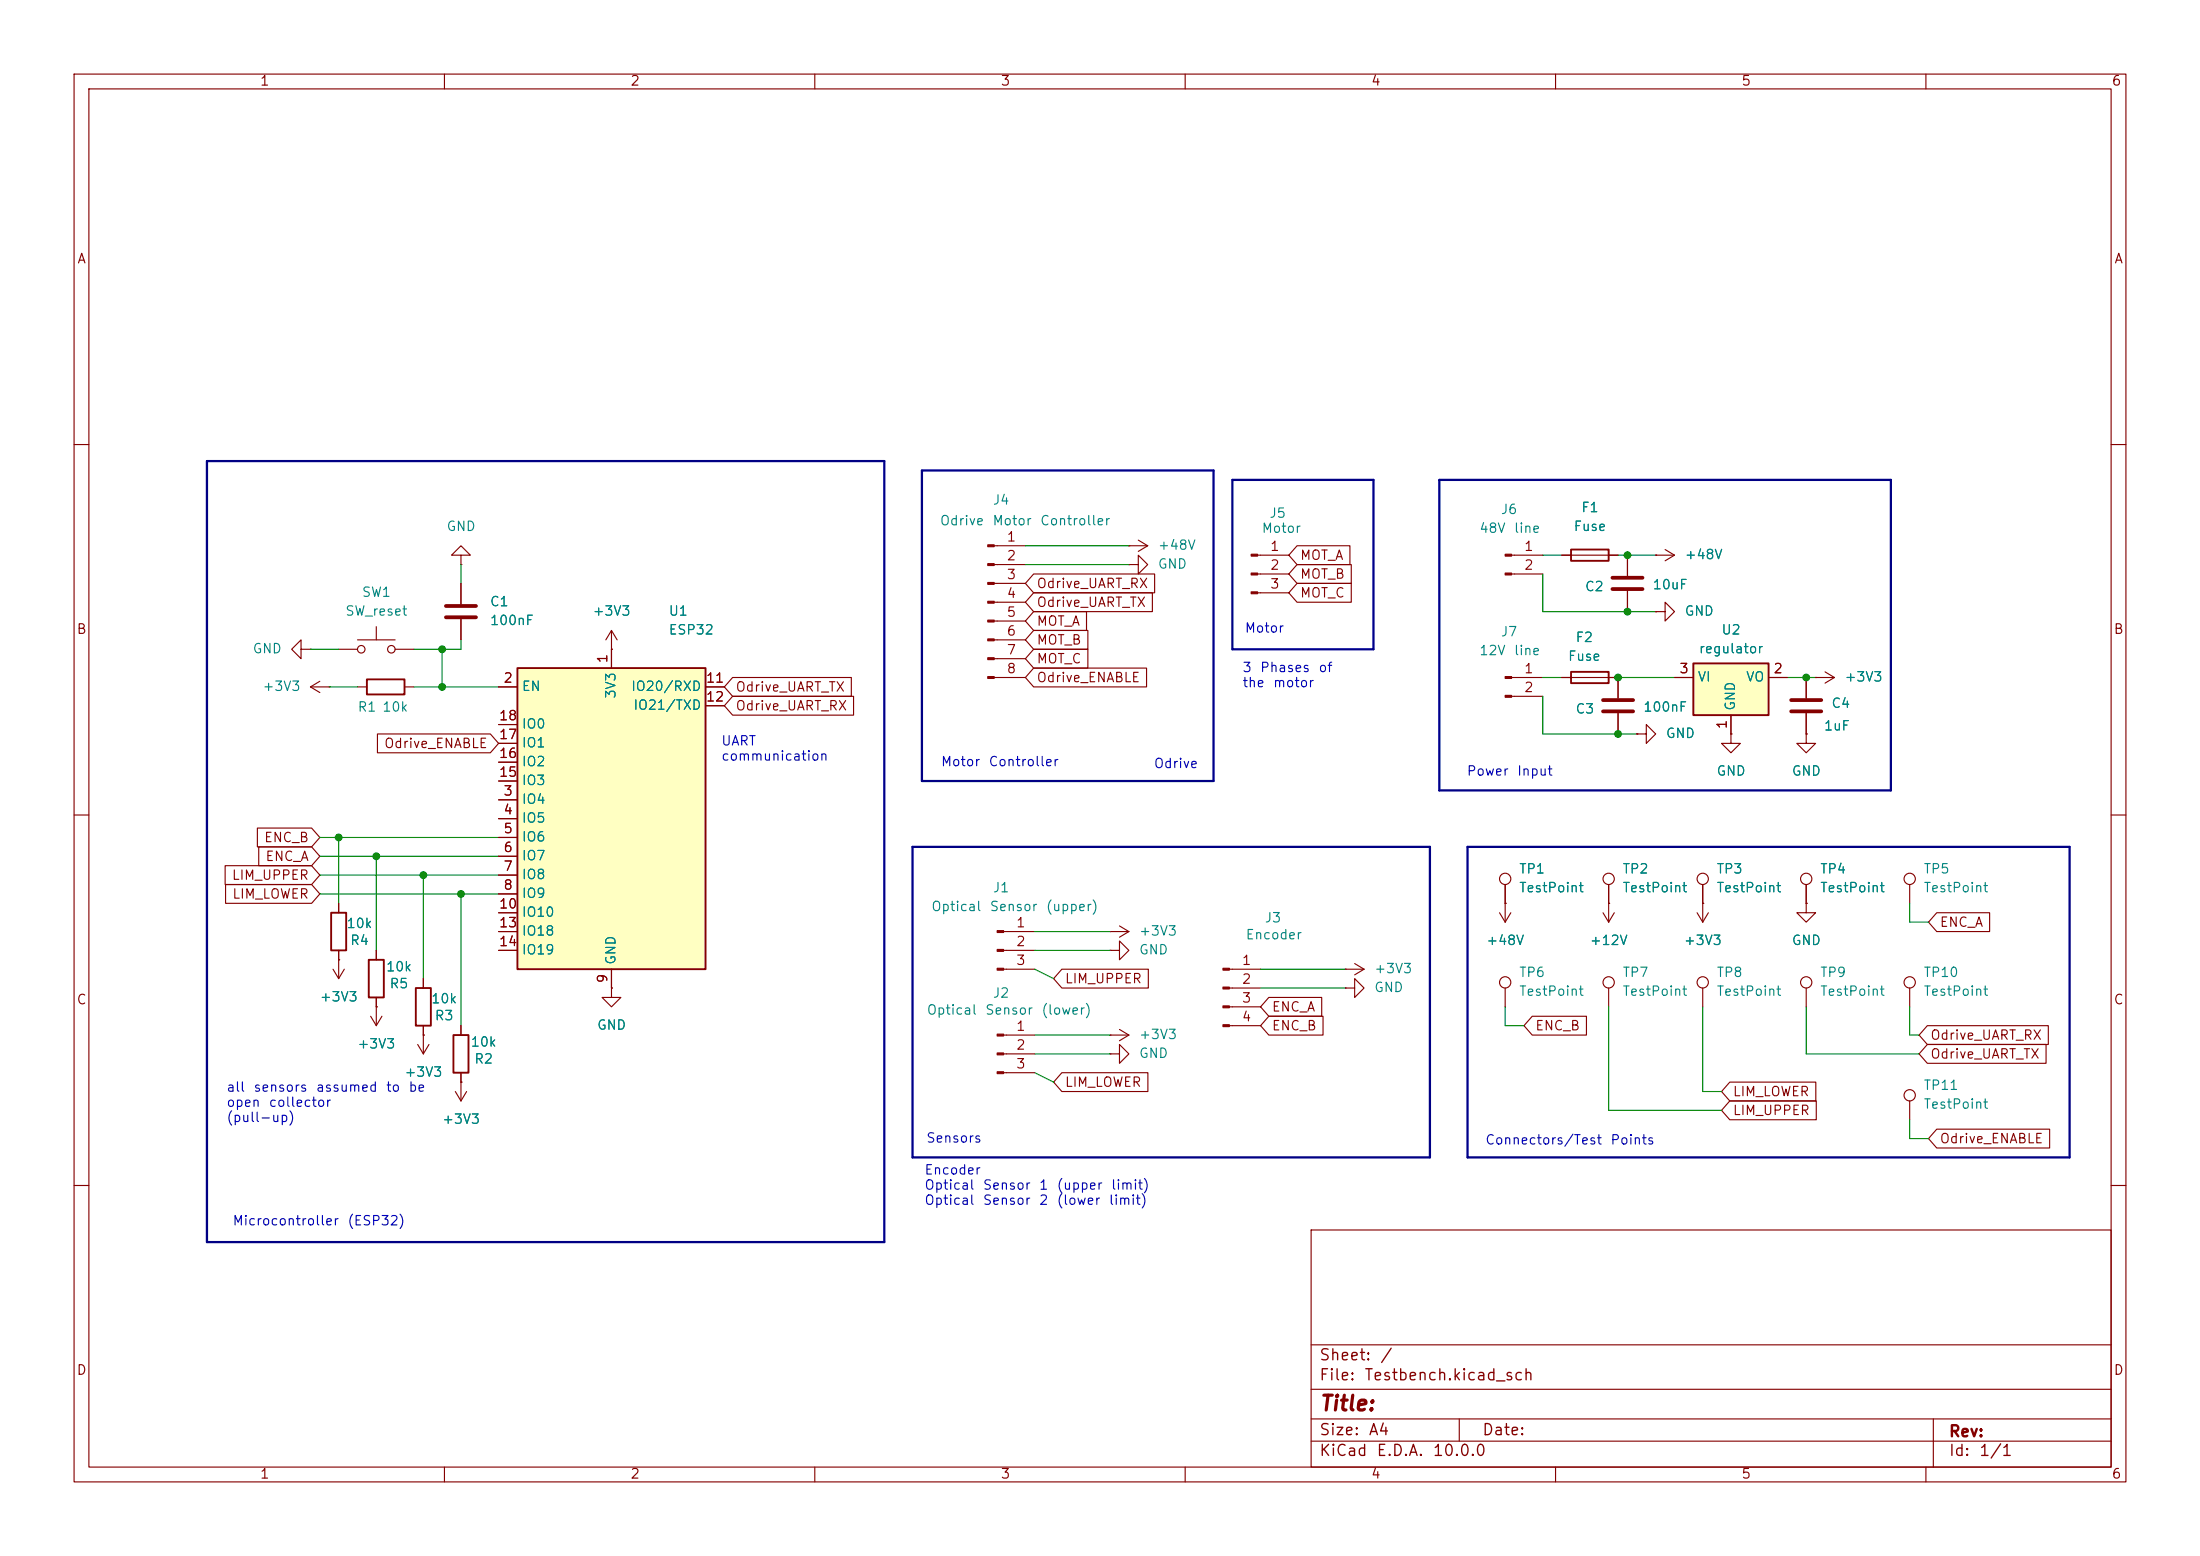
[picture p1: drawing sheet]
<svg xmlns="http://www.w3.org/2000/svg" width="297mm" height="210mm" viewBox="0 0 297 210" stroke-linecap="round" stroke-linejoin="round" font-family="sans-serif">
<g fill="none" stroke="#840000" stroke-width=".15">
<path d="M10 10h277v190h-277zM12 12h273v186h-273zM60 10v2M110 10v2M160 10v2M210 10v2M260 10v2M10 60h2M62.2 74.9h1.3l-1.3-1.2-1.2 1.2h1.2v1.3M62.2 76.2h.1M62.2 78.7v2.8M152.4 76.2h1.3v-1.3l1.2 1.3-1.2 1.3v-1.3"/>
<path d="M152.4 76.2h.1M285 60h2M62.2 83.6v2.8M10 110h2M285 110h2M62.2 138.4v1.3M229.1 123.2l.8 1.3M229.9 121.9h.1M229.9 121.9v2.6M230.6 123.2l-.7 1.3M62.2 144.8v1.3M10 160h2"/>
<path d="M177 166h108v32h-108zM285 160h2M60 198v2M110 198v2M160 198v2M177 194.5h108M177 191.5h108M177 187.5h108M177 181.5h108M197 191.5v3M210 198v2M260 198v2"/>
<path d="M261 191.5v6.5"/>
</g>
<path d="M61.2 139.7h2v5.1h-2z" fill="none" stroke="#840000" stroke-width=".25"/>
<path d="M60.2 81.8h4.1M60.2 83.3h4.1" fill="none" stroke="#840000" stroke-width=".51"/>
<path d="M69.8 90.2h25.4v40.6h-25.4z" fill="#ffffc2"/>
<path d="M212.1 74.2h5.1v1.5h-5.1zM49.5 91.7h5.1v2h-5.1zM69.8 90.2h25.4v40.6h-25.4zM212.1 90.7h5.1v1.5h-5.1zM44.7 123.2h2v5.1h-2zM49.8 129.5h2v5.1h-2zM56.1 133.4h2.1v5h-2.1z" fill="none" stroke="#840000" stroke-width=".25"/>
<g fill="none" stroke="#840000" stroke-width=".15">
<path d="M134.2 73.7h4.2M134.2 76.2h4.2M134.2 78.7h4.2M152.4 73.7h.1M152.4 73.7h2.5M153.7 72.9l1.2 .8M154.9 73.7l-1.2 .7M169.8 74.9h4.2M169.8 77.5h4.2M204.1 74.9h4.2M204.1 77.5h4.2M210.8 74.9h7.6"/>
<path d="M219.7 74.9v2.8M219.7 79.8v2.8M223.5 74.9h.1M223.5 74.9h2.6M224.8 74.2l1.3 .7M226.1 74.9l-1.3 .8M40.6 87.6v-1.2l-1.2 1.2 1.2 1.3v-1.3h1.3M41.9 87.6h.1M41.9 92.7h2.5M41.9 92.7l1.3 .8M43.2 91.9l-1.3 .8M44.4 92.7h.1"/>
<path d="M45.7 87.6h2.6M48.3 92.7h1.2M48.3 86.4h5M50.8 84.6v1.8M53.3 87.6h2.6M54.6 92.7h1.3M67.3 92.7h2.5M67.3 97.8h2.5M82.5 87.6h.1M82.5 85.1v5.1M82.5 85.1l-.7 1.3M82.5 85.1l.8 1.3"/>
<path d="M95.2 92.7h2.6M95.2 95.3h2.6M134.2 81.3h4.2M134.2 83.8h4.2M134.2 86.4h4.2M134.2 88.9h4.2M134.2 91.4h4.2M169.8 80h4.2M204.1 91.4h4.2M204.1 94h4.2M210.8 91.4h7.6v2.8M218.4 96.3v2.8"/>
<path d="M223.5 82.6h1.3v-1.3l1.3 1.3-1.3 1.2v-1.2M223.5 82.6h.1M233.7 99.1v1.2h1.2l-1.2 1.3-1.3-1.3h1.3M233.7 99.1h.1M243.8 99.1v1.2h1.3l-1.3 1.3-1.2-1.3h1.2M243.8 99.1h.1M243.8 91.4v2.8M243.8 96.3v2.8M245.1 91.4h.1M245.1 91.4h2.5M246.4 90.7l1.2 .7M247.6 91.4l-1.2 .8"/>
<path d="M67.3 108h2.5M67.3 110.5h2.5M67.3 113h2.5M67.3 115.6h2.5M67.3 118.1h2.5M67.3 105.4h2.5M67.3 102.9h2.5M67.3 100.3h2.5M203.2 119.4v5.1M217.2 119.4v5.1M229.9 119.4v2.5M243.8 119.4v2.5"/>
<path d="M257.8 119.4v2.5M45 130.8l.7 1.3M45.7 129.5h.1M45.7 121.9v1.3M45.7 128.3v3.8M46.5 130.8l-.8 1.3M50 137.2l.8 1.2M50.8 135.9h.1M50.8 128.3v1.2M50.8 134.6v3.8M51.6 137.2l-.8 1.2M57.1 139.7h.1"/>
<path d="M57.1 132.1v1.3M57.1 138.4v3.8M67.3 120.7h2.5M67.3 123.2h2.5M67.3 125.7h2.5M67.3 128.3h2.5M82.5 133.4v1.2h1.3l-1.3 1.3-1.2-1.3h1.2M82.5 133.4h.1M82.5 130.8v2.6M135.5 125.7h4.2M135.5 128.3h4.2M135.5 139.7h4.2"/>
<path d="M135.5 130.8h4.2M149.9 139.7h.1M149.9 125.7h.1M149.9 128.3h1.2v-1.3l1.3 1.3-1.3 1.2v-1.2M149.9 128.3h.1M149.9 125.7h2.5M149.9 139.7h2.5M151.1 138.9l1.3 .8M151.1 125l1.3 .7M152.4 139.7l-1.3 .8M152.4 125.7l-1.3 .8M166 130.8h4.2"/>
<path d="M166 133.4h4.2M166 135.9h4.2M166 138.4h4.2M181.6 133.4h1.3v-1.3l1.2 1.3-1.2 1.2v-1.2M181.6 133.4h.1M181.6 130.8h.1M181.6 130.8h2.5M182.9 130l1.2 .8M184.1 130.8l-1.2 .8M202.4 123.2l.8 1.3M203.2 121.9h.1M203.2 133.4v2.5"/>
<path d="M204 123.2l-.8 1.3M216.4 123.2l.8 1.3M217.2 121.9h.1M217.2 133.4v2.5M217.9 123.2l-.7 1.3M229.9 133.4v2.5M243.8 121.9v1.3h1.3l-1.3 1.3-1.2-1.3h1.2M243.8 121.9h.1M243.8 133.4v2.5M257.8 133.4v2.5M56.4 141l.7 1.2M57.9 141l-.8 1.2"/>
<path d="M61.5 147.3l.7 1.3M62.2 146.1h.1M62.2 146.1v2.5M63 147.3l-.8 1.3M135.5 142.2h4.2M135.5 144.8h4.2M149.9 142.2h1.2v-1.2l1.3 1.2-1.3 1.3v-1.3M149.9 142.2h.1M257.8 148.6v2.5"/>
<circle cx="48.8" cy="87.6" r=".51"/>
<circle cx="52.8" cy="87.6" r=".51"/>
<circle cx="203.2" cy="118.6" r=".76"/>
<circle cx="217.2" cy="118.6" r=".76"/>
<circle cx="229.9" cy="118.6" r=".76"/>
<circle cx="243.8" cy="118.6" r=".76"/>
<circle cx="257.8" cy="118.6" r=".76"/>
<circle cx="203.2" cy="132.6" r=".76"/>
<circle cx="217.2" cy="132.6" r=".76"/>
<circle cx="229.9" cy="132.6" r=".76"/>
<circle cx="243.8" cy="132.6" r=".76"/>
<circle cx="257.8" cy="132.6" r=".76"/>
<circle cx="257.8" cy="147.8" r=".76"/>
</g>
<g fill="#840000" stroke="#840000" stroke-width=".15">
<path d="M168.9 74.8h.9v.3h-.9z"/>
<path d="M168.9 77.3h.9v.3h-.9z"/>
<path d="M168.9 79.9h.9v.2h-.9z"/>
<path d="M133.3 73.5h.9v.3h-.9z"/>
<path d="M133.3 76.1h.9v.2h-.9z"/>
<path d="M133.3 78.6h.9v.3h-.9z"/>
<path d="M133.3 81.2h.9v.2h-.9z"/>
<path d="M133.3 83.7h.9v.2h-.9z"/>
<path d="M133.3 86.2h.9v.3h-.9z"/>
<path d="M133.3 88.8h.9v.2h-.9z"/>
<path d="M133.3 91.3h.9v.3h-.9z"/>
<path d="M203.2 74.8h.9v.3h-.9z"/>
<path d="M203.2 77.3h.9v.3h-.9z"/>
<path d="M203.2 91.3h.9v.3h-.9z"/>
<path d="M203.2 93.9h.9v.2h-.9z"/>
<path d="M134.6 139.6h.9v.2h-.9z"/>
<path d="M134.6 142.1h.9v.3h-.9z"/>
<path d="M134.6 144.7h.9v.2h-.9z"/>
<path d="M134.6 125.6h.9v.3h-.9z"/>
<path d="M134.6 128.1h.9v.3h-.9z"/>
<path d="M134.6 130.7h.9v.2h-.9z"/>
<path d="M165.1 130.7h.9v.2h-.9z"/>
<path d="M165.1 133.2h.9v.3h-.9z"/>
<path d="M165.1 135.8h.9v.2h-.9z"/>
<path d="M165.1 138.3h.9v.3h-.9z"/>
</g>
<path d="M217.7 78h4M217.7 79.5h4M216.4 94.5h4.1M216.4 96h4.1M241.8 94.5h4.1M241.8 96h4.1" fill="none" stroke="#840000" stroke-width=".51"/>
<path d="M228.6 89.5h10.2v7h-10.2z" fill="#ffffc2"/>
<path d="M228.6 89.5h10.2v7h-10.2z" fill="none" stroke="#840000" stroke-width=".25"/>
<g fill="none" stroke="#840000" stroke-width=".15">
<path d="M62.2 78.7v2.8M139.5 77.5h16.4v2.5h-16.4l-1.1-1.3zM175.1 76.2h7.3v2.5h-7.3l-1.1-1.2zM175.1 78.7h7.3v2.6h-7.3l-1.1-1.3zM175.1 73.7h7.1v2.5h-7.1l-1.1-1.3zM210.8 74.9h1.3M217.2 74.9h1.2M219.7 74.9v2.8M219.7 79.8v2.8M223.5 74.9h.1M51 99.1h15.2l1.1 1.2-1.1 1.3h-15.2zM62.2 83.6v2.8"/>
<path d="M67.3 92.7h2.5M67.3 97.8h2.5M82.5 87.6h.1M82.5 87.6v2.6M95.2 92.7h2.6M95.2 95.3h2.6M98.9 91.4h16v2.6h-16l-1.1-1.3zM98.9 94h16.3v2.5h-16.3l-1.1-1.2zM139.5 90.2h15.3v2.5h-15.3l-1.1-1.3zM139.5 87.6h7.4v2.6h-7.4l-1.1-1.3zM139.5 82.5h7.2v2.6h-7.2l-1.1-1.3zM139.5 85.1h7.4v2.5h-7.4l-1.1-1.2z"/>
<path d="M139.5 80h16.1v2.6h-16.1l-1.1-1.3zM210.8 91.4h1.3M217.2 91.4h1.2v2.8M218.4 96.3v2.8M221 99.1h1.2v-1.3l1.3 1.3-1.3 1.2v-1.2M221 99.1h.1M223.5 82.6h.1M226.1 91.4h2.5M233.7 99.1h.1M233.7 96.5v2.6M238.8 91.4h2.5M243.8 99.1h.1"/>
<path d="M243.8 91.4v2.8M243.8 96.3v2.8M245.1 91.4h.1M30.4 116.8h11.7l1.1 1.3-1.1 1.3h-11.7zM30.5 119.4h11.6l1.1 1.3-1.1 1.2h-11.6zM34.7 111.8h7.4l1.1 1.2-1.1 1.3h-7.4zM34.9 114.3h7.2l1.1 1.3-1.1 1.2h-7.2zM67.3 108h2.5M67.3 110.5h2.5M67.3 113h2.5M67.3 115.6h2.5M67.3 118.1h2.5"/>
<path d="M67.3 105.4h2.5M67.3 102.9h2.5M67.3 100.3h2.5M203.2 119.4v2.5M217.2 119.4v2.5M229.9 119.4v2.5M243.8 119.4v2.5M45.7 129.5h.1M45.7 121.9v1.3M45.7 128.3v1.2M50.8 135.9h.1M50.8 128.3v1.2"/>
<path d="M50.8 134.6v1.3M57.1 139.7h.1M57.1 132.1v1.3M57.1 138.4v1.3M62.2 138.4v1.3M67.3 120.7h2.5M67.3 123.2h2.5M67.3 125.7h2.5M67.3 128.3h2.5M82.5 133.4h.1M82.5 130.8v2.6M143.4 130.8h11.6v2.6h-11.6l-1.2-1.3z"/>
<path d="M171.3 134.6h7.1v2.6h-7.1l-1.1-1.3zM171.3 137.2h7.3v2.5h-7.3l-1.1-1.3zM203.2 121.9h.1M206.9 137.2h7.3v2.5h-7.3l-1.2-1.3zM217.2 121.9h.1M229.9 121.9h.1M243.8 121.9h.1M260.2 138.4h16.3v2.6h-16.3l-1.1-1.3zM261.5 123.2h7.1v2.5h-7.1l-1.2-1.2zM62.2 146.1h.1M62.2 144.8v1.3M143.4 144.8h11.6v2.5h-11.6l-1.2-1.2z"/>
<path d="M233.5 148.6h11.7v2.5h-11.7l-1.1-1.2zM233.5 146h11.6v2.6h-11.6l-1.1-1.3zM260.2 141h16v2.5h-16l-1.1-1.3zM261.5 152.4h15.2v2.5h-15.2l-1.2-1.2z"/>
</g>
<path d="M27.9 62.2h91.5v105.4h-91.5zM124.5 63.5h39.3v41.9h-39.3zM166.4 64.8h19v22.8h-19zM194.3 64.8h61v41.9h-61zM123.2 114.3h69.8v41.9h-69.8zM198.1 114.3h81.3v41.9h-81.3z" fill="none" stroke="#000084" stroke-width=".3"/>
<g fill="none" stroke="#008400" stroke-width=".15">
<path d="M62.2 76.2v2.5M138.4 73.7h14M138.4 76.2h14M208.3 77.5v5.1h15.2M208.3 74.9h2.5M218.4 74.9h5.1M41.9 87.6h3.8M44.4 92.7h3.9M55.9 92.7h11.4M59.7 87.6v5.1M62.2 86.4v1.2h-6.3M208.3 94v5.1h12.7"/>
<path d="M208.3 91.4h2.5M218.4 91.4h7.7M241.3 91.4h3.8M43.2 113h24.1M43.2 115.6h24.1M43.2 118.1h24.1M45.7 113v8.9M50.8 115.6v12.7M57.1 118.1v14M43.2 120.7h24.1M62.2 120.7v17.7M139.7 125.7h10.2"/>
<path d="M139.7 139.7h10.2M139.7 128.3h10.2M139.7 130.8l2.5 1.3M170.2 133.4h11.4M170.2 130.8h11.4M203.2 135.9v2.5h2.5M217.2 135.9v14h15.2M229.9 135.9v11.4h2.5M243.8 135.9v6.3h15.3M257.8 135.9v3.8h1.3M257.8 121.9v2.6h2.5M139.7 144.8l2.5 1.3"/>
<path d="M139.7 142.2h10.2M257.8 151.1v2.6h2.5"/>
</g>
<g fill="#008400" stroke="#008400" stroke-width=".14">
<circle cx="219.7" cy="82.6" r=".46"/>
<circle cx="219.7" cy="74.9" r=".46"/>
<circle cx="243.8" cy="91.4" r=".46"/>
<circle cx="218.4" cy="91.4" r=".46"/>
<circle cx="218.4" cy="99.1" r=".46"/>
<circle cx="50.8" cy="115.6" r=".46"/>
<circle cx="57.1" cy="118.1" r=".46"/>
<circle cx="62.2" cy="120.7" r=".46"/>
<circle cx="59.7" cy="87.6" r=".46"/>
<circle cx="59.7" cy="92.7" r=".46"/>
<circle cx="45.7" cy="113" r=".46"/>
</g>
<text font-size="2" fill="#840000" x="178" y="190.9">Title:</text>
<g font-size="1.5" fill="#840000">
<text x="178" y="184">Sheet:</text>
<text x="186.2" y="184">/</text>
<text x="178" y="186.7">File:</text>
<text x="184.1" y="186.7">Testbench.kicad_sch</text>
<text x="178" y="196.9">KiCad</text>
<text x="178" y="194.1">Size:</text>
<text x="184.7" y="194.1">A4</text>
<text x="185.7" y="196.9">E.D.A.</text>
<text x="193.3" y="196.9">10.0.0</text>
<text x="200" y="194.1">Date:</text>
<text x="263" y="194.3">Rev:</text>
<text x="263" y="196.9">Id:</text>
<text x="267.1" y="196.9">1/1</text>
</g>
<g font-size="1.3" fill="#840000">
<text x="35" y="11.9">1</text>
<text x="85" y="11.9">2</text>
<text x="135" y="11.9">3</text>
<text x="185" y="11.9">4</text>
<text x="235" y="11.9">5</text>
<text x="285" y="11.9">6</text>
<text x="10.3" y="35.9">A</text>
<text x="285.3" y="35.9">A</text>
<text x="135.8" y="73.4">1</text>
<text x="135.8" y="75.9">2</text>
<text x="171.4" y="74.7">1</text>
<text x="171.4" y="77.2">2</text>
<text x="175.4" y="75.9">MOT_A</text>
<text x="205.7" y="74.7">1</text>
<text x="205.7" y="77.2">2</text>
<text x="135.8" y="78.5">3</text>
<text x="135.8" y="81">4</text>
<text x="135.8" y="83.6">5</text>
<text x="139.9" y="79.7">Odrive_UART_RX</text>
<text x="139.9" y="82.2">Odrive_UART_TX</text>
<text x="171.4" y="79.8">3</text>
<text x="175.4" y="78.4">MOT_B</text>
<text x="175.4" y="81">MOT_C</text>
<text x="10.3" y="85.9">B</text>
<text x="82.3" y="89.6" transform="rotate(-90 82.3 89.6)">1</text>
<text x="135.8" y="86.1">6</text>
<text x="135.8" y="88.6">7</text>
<text x="139.9" y="89.9">MOT_C</text>
<text x="139.9" y="84.8">MOT_A</text>
<text x="139.9" y="87.3">MOT_B</text>
<text x="285.3" y="85.9">B</text>
<text x="67.9" y="92.5">2</text>
<text x="95.2" y="92.5">11</text>
<text x="95.2" y="95">12</text>
<text x="99.2" y="93.7">Odrive_UART_TX</text>
<text x="135.8" y="91.2">8</text>
<text x="139.9" y="92.4">Odrive_ENABLE</text>
<text x="205.7" y="91.2">1</text>
<text x="205.7" y="93.7">2</text>
<text x="226.6" y="91.2">3</text>
<text x="239.3" y="91.2">2</text>
<text x="51.8" y="101.3">Odrive_ENABLE</text>
<text x="67.3" y="100.1">17</text>
<text x="67.3" y="97.5">18</text>
<text x="99.2" y="96.2">Odrive_UART_RX</text>
<text x="233.4" y="98.5" transform="rotate(-90 233.4 98.5)">1</text>
<text x="67.3" y="105.2">15</text>
<text x="67.3" y="102.6">16</text>
<text x="67.9" y="107.7">3</text>
<text x="35.6" y="114">ENC_B</text>
<text x="67.9" y="110.2">4</text>
<text x="67.9" y="112.8">5</text>
<text x="31.2" y="119.1">LIM_UPPER</text>
<text x="35.7" y="116.5">ENC_A</text>
<text x="67.9" y="115.3">6</text>
<text x="67.9" y="117.9">7</text>
<text x="31.3" y="121.6">LIM_LOWER</text>
<text x="67.3" y="122.9">10</text>
<text x="67.3" y="125.5">13</text>
<text x="67.9" y="120.4">8</text>
<text x="137.1" y="125.5">1</text>
<text x="261.8" y="125.4">ENC_A</text>
<text x="67.3" y="128">14</text>
<text x="137.1" y="128">2</text>
<text x="137.1" y="130.6">3</text>
<text x="167.6" y="130.6">1</text>
<text x="10.3" y="135.9">C</text>
<text x="82.3" y="132.8" transform="rotate(-90 82.3 132.8)">9</text>
<text x="143.7" y="133">LIM_UPPER</text>
<text x="167.6" y="133.1">2</text>
<text x="167.6" y="135.6">3</text>
<text x="171.6" y="136.8">ENC_A</text>
<text x="285.3" y="135.9">C</text>
<text x="137.1" y="139.4">1</text>
<text x="137.1" y="142">2</text>
<text x="167.6" y="138.2">4</text>
<text x="171.6" y="139.4">ENC_B</text>
<text x="207.2" y="139.4">ENC_B</text>
<text x="260.5" y="140.7">Odrive_UART_RX</text>
<text x="260.5" y="143.2">Odrive_UART_TX</text>
<text x="137.1" y="144.5">3</text>
<text x="143.7" y="147">LIM_LOWER</text>
<text x="233.8" y="148.3">LIM_LOWER</text>
<text x="233.8" y="150.8">LIM_UPPER</text>
<text x="261.8" y="154.6">Odrive_ENABLE</text>
<text x="10.3" y="185.9">D</text>
<text x="285.3" y="185.9">D</text>
<text x="35" y="199.9">1</text>
<text x="85" y="199.9">2</text>
<text x="135" y="199.9">3</text>
<text x="185" y="199.9">4</text>
<text x="235" y="199.9">5</text>
<text x="285" y="199.9">6</text>
</g>
<g font-size="1.3" fill="#008484">
<text x="60.2" y="72">GND</text>
<text x="126.8" y="71.2">Odrive</text>
<text x="133.9" y="71.2">Motor</text>
<text x="133.9" y="68.4">J4</text>
<text x="140.3" y="71.2">Controller</text>
<text x="171.3" y="70.2">J5</text>
<text x="202.5" y="69.7">J6</text>
<text x="212.4" y="72">Fuse</text>
<text x="213.4" y="69.4">F1</text>
<text x="156.2" y="77.1">GND</text>
<text x="156.2" y="74.5">+48V</text>
<text x="170.2" y="72.2">Motor</text>
<text x="199.6" y="72.2">48V</text>
<text x="204.3" y="72.2">line</text>
<text x="227.3" y="75.8">+48V</text>
<text x="46.5" y="83.4">SW_reset</text>
<text x="48.8" y="80.9">SW1</text>
<text x="66" y="82.1">C1</text>
<text x="79.9" y="83.4">+3V3</text>
<text x="90.2" y="83.4">U1</text>
<text x="213.9" y="80.1">C2</text>
<text x="223" y="79.9">10uF</text>
<text x="227.3" y="83.4">GND</text>
<text x="34" y="88.5">GND</text>
<text x="66" y="84.7">100nF</text>
<text x="90.2" y="86">ESP32</text>
<text x="199.6" y="88.7">12V</text>
<text x="202.5" y="86.2">J7</text>
<text x="204.3" y="88.7">line</text>
<text x="211.6" y="89.5">Fuse</text>
<text x="212.6" y="87">F2</text>
<text x="229.3" y="88.5">regulator</text>
<text x="232.3" y="86">U2</text>
<text x="35.3" y="93.6">+3V3</text>
<text x="70.4" y="93.6">EN</text>
<text x="83.4" y="94.4" transform="rotate(-90 83.4 94.4)">3V3</text>
<text x="85.1" y="93.6">IO20/RXD</text>
<text x="229.1" y="92.3">VI</text>
<text x="235.6" y="92.3">VO</text>
<text x="247.2" y="95.9">C4</text>
<text x="248.9" y="92.3">+3V3</text>
<text x="48.2" y="96.4">R1</text>
<text x="51.5" y="96.4">10k</text>
<text x="70.4" y="101.2">IO1</text>
<text x="70.4" y="98.7">IO0</text>
<text x="85.4" y="96.1">IO21/TXD</text>
<text x="212.6" y="96.6">C3</text>
<text x="221.8" y="96.4">100nF</text>
<text x="224.8" y="99.9">GND</text>
<text x="234.5" y="96" transform="rotate(-90 234.5 96)">GND</text>
<text x="246.1" y="98.9">1uF</text>
<text x="70.4" y="106.3">IO3</text>
<text x="70.4" y="103.7">IO2</text>
<text x="231.6" y="105">GND</text>
<text x="241.8" y="105">GND</text>
<text x="70.4" y="108.8">IO4</text>
<text x="70.4" y="111.4">IO5</text>
<text x="70.4" y="113.9">IO6</text>
<text x="70.4" y="116.4">IO7</text>
<text x="70.4" y="119">IO8</text>
<text x="205" y="118.2">TP1</text>
<text x="219" y="118.2">TP2</text>
<text x="231.7" y="118.2">TP3</text>
<text x="245.6" y="118.2">TP4</text>
<text x="259.6" y="118.2">TP5</text>
<text x="46.7" y="125.6">10k</text>
<text x="70.4" y="121.5">IO9</text>
<text x="70.4" y="124.1">IO10</text>
<text x="125.6" y="123.3">Optical</text>
<text x="133.5" y="123.3">Sensor</text>
<text x="133.9" y="120.8">J1</text>
<text x="141.1" y="123.3">(upper)</text>
<text x="170.6" y="124.8">J3</text>
<text x="205" y="120.8">TestPoint</text>
<text x="219" y="120.8">TestPoint</text>
<text x="231.7" y="120.8">TestPoint</text>
<text x="245.6" y="120.8">TestPoint</text>
<text x="259.6" y="120.8">TestPoint</text>
<text x="47.2" y="127.9">R4</text>
<text x="52" y="131.4">10k</text>
<text x="70.4" y="126.6">IO18</text>
<text x="70.4" y="129.1">IO19</text>
<text x="83.4" y="130.3" transform="rotate(-90 83.4 130.3)">GND</text>
<text x="153.7" y="129.1">GND</text>
<text x="153.7" y="126.6">+3V3</text>
<text x="168.1" y="127.1">Encoder</text>
<text x="185.4" y="131.7">+3V3</text>
<text x="200.6" y="127.9">+48V</text>
<text x="214.5" y="127.9">+12V</text>
<text x="227.2" y="127.9">+3V3</text>
<text x="241.8" y="127.9">GND</text>
<text x="43.1" y="135.5">+3V3</text>
<text x="52.5" y="133.7">R5</text>
<text x="58.1" y="135.7">10k</text>
<text x="125" y="137.3">Optical</text>
<text x="132.9" y="137.3">Sensor</text>
<text x="133.9" y="135">J2</text>
<text x="140.5" y="137.3">(lower)</text>
<text x="185.4" y="134.2">GND</text>
<text x="205" y="132.2">TP6</text>
<text x="205" y="134.7">TestPoint</text>
<text x="219" y="132.2">TP7</text>
<text x="219" y="134.7">TestPoint</text>
<text x="231.7" y="132.2">TP8</text>
<text x="231.7" y="134.7">TestPoint</text>
<text x="245.6" y="132.2">TP9</text>
<text x="245.6" y="134.7">TestPoint</text>
<text x="259.6" y="134.7">TestPoint</text>
<text x="259.6" y="132.2">TP10</text>
<text x="48.2" y="141.8">+3V3</text>
<text x="58.6" y="138">R3</text>
<text x="63.5" y="141.6">10k</text>
<text x="63.9" y="143.9">R2</text>
<text x="80.5" y="139.3">GND</text>
<text x="153.7" y="143.1">GND</text>
<text x="153.7" y="140.6">+3V3</text>
<text x="54.5" y="145.6">+3V3</text>
<text x="259.6" y="150">TestPoint</text>
<text x="259.6" y="147.4">TP11</text>
<text x="59.6" y="152">+3V3</text>
</g>
<g font-size="1.3" fill="#0000c2">
<text x="168" y="85.7">Motor</text>
<text x="167.6" y="91">3</text>
<text x="167.6" y="93.1">the</text>
<text x="170" y="91">Phases</text>
<text x="171.8" y="93.1">motor</text>
<text x="177.9" y="91">of</text>
<text x="97.3" y="100.9">UART</text>
<text x="97.3" y="103">communication</text>
<text x="126.9" y="103.7">Motor</text>
<text x="133.4" y="103.7">Controller</text>
<text x="155.7" y="104">Odrive</text>
<text x="197.9" y="105">Power</text>
<text x="204.7" y="105">Input</text>
<text x="30.5" y="147.7">all</text>
<text x="30.5" y="149.7">open</text>
<text x="34.1" y="147.7">sensors</text>
<text x="36.2" y="149.7">collector</text>
<text x="42.6" y="147.7">assumed</text>
<text x="52" y="147.7">to</text>
<text x="55.1" y="147.7">be</text>
<text x="30.5" y="151.8">(pull-up)</text>
<text x="125" y="154.5">Sensors</text>
<text x="200.4" y="154.8">Connectors/Test</text>
<text x="217.3" y="154.8">Points</text>
<text x="124.7" y="158.8">Encoder</text>
<text x="124.7" y="160.9">Optical</text>
<text x="132.6" y="160.9">Sensor</text>
<text x="140.2" y="160.9">1</text>
<text x="142.6" y="160.9">(upper</text>
<text x="149.9" y="160.9">limit)</text>
<text x="31.3" y="165.7">Microcontroller</text>
<text x="46.8" y="165.7">(ESP32)</text>
<text x="124.7" y="162.9">Optical</text>
<text x="132.6" y="162.9">Sensor</text>
<text x="140.2" y="162.9">2</text>
<text x="142.6" y="162.9">(lower</text>
<text x="149.6" y="162.9">limit)</text>
</g>
</svg>
